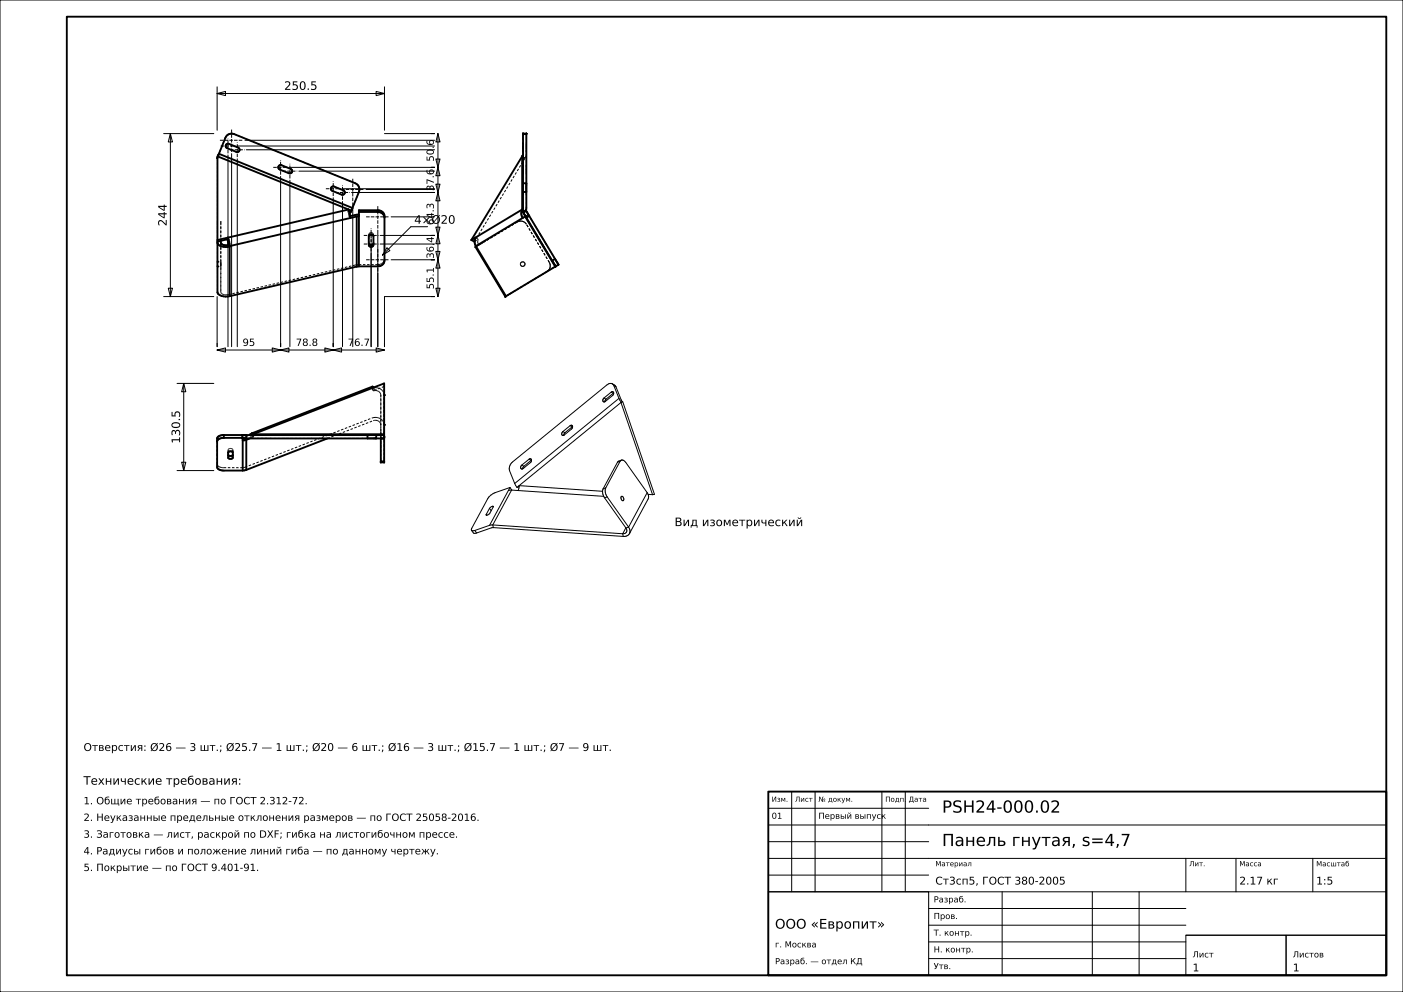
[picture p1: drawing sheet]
<svg xmlns="http://www.w3.org/2000/svg" width="420mm" height="297mm" viewBox="0 0 420 297" stroke-linecap="round" stroke-linejoin="round" font-family="sans-serif">
<g fill="none" stroke="#000" stroke-width=".3">
<path d="M0 0h420v297h-420zM49 40h15M51 40l.6 2.5h-1.2zM51 40v48.8M65 28l2.5-.6v1.2zM65 26v13M65 28h50.1M112.6 27.4l2.5 .6-2.5 .6zM115.1 26v13M115.1 40h15M131.1 40l.6 2.5h-1.2zM131.1 40v48.8"/>
<path d="M68.2 46.4v57.4M69.3 46v57.8M70.9 43.7h59.2M71 47.5v56.3M73.3 42h56.8M73.7 44.8h56.4M84 52.8v51M86.7 50.1h43.4M86.8 53.9v49.9M89.5 51.2h40.6M99.8 59.2v44.6M102.5 56.5h27.6"/>
<path d="M105.2 57.6h24.9M109.6 56.7h20.5M130.5 55.1h1.2l-.6 2.5zM130.5 47.6h1.2l-.6 2.5zM131.1 57.6l.6 2.5h-1.2zM131.1 50.1l.6 2.5h-1.2zM102.5 60.3v43.5M105.6 60.7v43.1M111.1 73.2v30.6M113.1 68.9v34.9M113.8 70.5h16.3M113.8 73.1h16.3"/>
<path d="M115.8 74.2l.9 .8-2.2 1.4zM117.1 77.8h13M117.1 64.9h13M128 67.9h-5l-8.5 8.5M130.5 75.3h1.2l-.6 2.5zM130.5 68h1.2l-.6 2.5zM131.1 77.8l.6 2.5h-1.2zM131.1 70.5l.6 2.5h-1.2zM49 88.8h15M50.4 86.3h1.2l-.6 2.5zM65 88.8v15M130.1 88.8h-15v15"/>
<path d="M130.5 86.3h1.2l-.6 2.5zM53 114.8h11M55 114.8l.6 2.5h-1.2zM55 114.8v26.1M65 104.8l2.5-.6v1.2zM65 104.8h50.1M81.5 104.2l2.5 .6-2.5 .6zM84 104.8l2.5-.6v1.2zM97.2 104.2l2.6 .6-2.6 .6zM99.8 104.8l2.5-.6v1.2zM112.6 104.2l2.5 .6-2.5 .6zM180.8 119.2l.6 .3"/>
<path d="M181.4 119.5l-.3 .8M183 117.4l-2.2 1.8M183 117.4l.5-.1 .2 .3M183 117.4l.6 .3M183.3 114.9l-.8-.1-.8 .4-28.3 23.1a2.51 2.51 0 0 0-.8 2.7l1.5 3.8M183.3 114.9l.5 .6M183.3 114.9l.8 .5 .3 .4M183.6 117.7l-2.2 1.8M183.7 117.6l-.2 .7-2.3 1.9a.56 .56 0 0 1-.8-.3 .56 .56 0 0 1 .4-.7M183.7 117.7h-.1M183.8 115.5l1.5 3.8M183.8 115.5l.6 .3"/>
<path d="M184.4 115.8l1.9 4.5M185.3 119.3l.7 1.1M185.3 119.3l-31.2 25.5M54.4 138.4h1.2l-.6 2.5zM156.2 139.3a.58 .58 0 0 0-.4 .6 .58 .58 0 0 0 .7 .5M156.2 139.3l.6 .3M156.8 139.6l-.3 .8M158.4 137.5l-2.2 1.8M158.4 137.5a.56 .56 0 0 1 .8 .3 .56 .56 0 0 1-.4 .7l-2.3 1.9M158.4 137.5l.6 .3M159 137.8l-2.2 1.8M159.1 137.7l-.1 .1"/>
<path d="M168.5 129.2a.58 .58 0 0 0-.4 .7 .58 .58 0 0 0 .7 .4M168.5 129.2l.6 .4M169.1 129.6l-.3 .7M170.7 127.4l-2.2 1.8M170.7 127.4l.5-.1 .2 .4M170.7 127.4l.6 .4M171.3 127.8l-2.2 1.8M171.4 127.7l-.3 .8-2.3 1.8M171.4 127.7l-.1 .1M184.8 138.4l-4.2 7.9M185.6 138.1l-4.3 8M185.6 138.1l-.8 .3"/>
<path d="M185.9 120.5l.5-.2 9.5 27.7-.6 .1zM186 120.4l-31.2 25.5M186 137.8h.7l.6 .7 6.4 9M186 137.8l-.4 .3M186 137.8l-1.2 .6M186.1 120.4h-.1M53 140.9h11M141.2 158.8l.6 .8h.9M141.2 158.8h.9M142.1 158.8l.6 .8M145.6 154l.2 .3M146.5 152.2l.6-.5 .6-.1-1.3 2.3-.7 .4-.1-.3"/>
<path d="M146.5 152.2l-.9 1.8M146.5 152.2l.5 .7M146.6 157.3l-4.5 1.5M147.5 157.2l-.9 .1M147.5 157.2l38.9 2.6M147.5 157.2l.2 .8M147.7 158l-5 1.6M147.7 158l38.9 2.6M152.2 146.8l.9-.1 27.6 1.9M152.7 146l-4.8 1.6-1.5 1.1-5.2 9.5v.6M152.7 146l.5 .7-5.7 10.5M152.7 146l-6.1 11.3"/>
<path d="M154.1 144.8l.7 1.1M155.1 146.9l.3-1.5 25 1.7M155.4 145.6l-.6 .3M180.6 146.3a2.9 2.9 0 0 0 .4 2.7M181 149l6.4 9.1M181.3 146.1a2.9 2.9 0 0 0 .5 2.7M181.3 146.1l-.7 .2M181.8 148.8l6.4 9M181.8 148.8l-.8 .2M186 148.7a.66 .66 0 0 1 .7 .4 .66 .66 0 0 1-.3 .8l-.5-.5zM186.4 159.8l.2 .8M187.4 158l-1 1.8"/>
<path d="M187.4 158.1a1.03 1.03 0 0 1 .1 1.2 1.03 1.03 0 0 1-1.1 .5M188.2 157.8l.4 1-.2 1M188.2 157.8l-.8 .3M188.4 159.8a1.88 1.88 0 0 1-1.8 .8M193.7 147.5l.4 .8v.9l-5.7 10.6M193.7 147.5l-5.5 10.3M194 148l1.3 .1M237 237v30M244 237v30M264 237v30M271 237v30M230 257h185"/>
<path d="M230 252h48M230 247h185M230 242h48M355 257v10M370 257v10M393 257v10M230 267h48v25h-48zM230 267h185M230 262h48M278 277h77M278 272h77M300 267v25"/>
<path d="M327 267v25M341 267v25M278 287h77M278 282h77M355 280h30v12h-30zM355 280h60M385 280h30v12h-30z"/>
</g>
<g fill="none" stroke="#000" stroke-width=".56">
<path d="M20 5h395v287h-395zM65.1 47.1v.3M65.2 46.8l2.5-5.9 .7-.6 1.3-.3 36.7 14.9 .9 .8 .3 1.3-2.6 6.6-.4-.2M65.5 46l40 16.3M67.8 43.2l.7-.1 2.8 1.1a.7 .7 0 0 1 .4 .9 .7 .7 0 0 1-.9 .4l-3-1.3-.3-.5zM83.5 49.6l.8-.1 2.7 1.1a.7 .7 0 0 1 .4 .9 .7 .7 0 0 1-.9 .4l-3-1.3-.2-.5zM99.3 56l.7-.1 2.8 1.1a.7 .7 0 0 1 .4 .9 .7 .7 0 0 1-.9 .4l-3-1.3-.2-.5zM156.3 46.8l-15.2 25.1M156.3 46.8v16.3M156.6 46l-.3 .8M156.6 54.9h1M156.6 57.5h1"/>
<path d="M156.6 40.1h1M65.1 72.6v.2a2.63 2.63 0 0 0 3.1 1.1l.6-.1-.4-.4M66.1 72.1a1.35 1.35 0 0 0 1.9 1.3h.4M68 71.6l.2-.5 .6 2.6M68 71.6l-2.9 .7M68 71.6l.4 1.8M68.8 73.7v15M104.3 62.7l-39.2-15.9v40.8a2.63 2.63 0 0 0 3.1 1.2l.6-.1M104.3 62.7l-39.2 9.2M104.3 62.7l.6 2.6M104.3 62.7l.9 .4M106.8 64.8l-38 8.9"/>
<path d="M106.8 79.8l-38 8.9M106.8 64.8v15M107.4 63.5h5.7M107.4 79.7l-.6 .1M107.4 64.7l-.6 .1M107.4 64.2l-2.6 .5M110.4 72.8a.71 .71 0 0 0 .7 .6 .71 .71 0 0 0 .7-.6M110.6 70.3l.8-.1 .3 .3 .1 2.8a.71 .71 0 0 1-.7 .6 .71 .71 0 0 1-.7-.6v-2.6zM113.1 62.9a1.87 1.87 0 0 1 2 1.8v13.3a1.87 1.87 0 0 1-2 1.7h-5.7M113.1 62.9h-5.7v16.8M113.1 63.5a1.87 1.87 0 0 1 2 1.7M113.1 62.9v.6"/>
<path d="M141.1 71.9l.9 .4M142.1 72.3h-.1M142.1 72.4l.4 1.3M142.3 71.1l-.2 1.3M142.5 73.7l9 15M142.6 73.9l-.2 .1 8.9 14.8M156.3 63.1l.5 .2M156.5 65.3a2.66 2.66 0 0 1-.2-2.6l-15.2 9.2M157 64.3l.2 .5M157.2 64.8l9 15M157.3 64.8l-14.8 8.9M157.3 64.8h.1"/>
<path d="M157.4 63l-.9 .5 9.8 16.3M157.4 63h.1M157.4 63l9.8 16.2M157.4 63l.2-23h-1v22.3l-.3 .8M158.4 64.7l-.8 .5M166.2 77.5l-.9 .5M166.3 79.8h.1M167.2 79.2h.1M167.2 79.2l-15.9 9.6M151.3 88.8h.1M111.9 116l-.4-.2-36.1 14M67 130.2a1.78 1.78 0 0 0-2 1.1v8.6a1.78 1.78 0 0 0 2 1h5.7"/>
<path d="M67 130.2l5.7 .1M67 131.1a1.78 1.78 0 0 0-2 1M67 131.1h5.5M67 130.2v.9M68.3 136.2a.86 .86 0 0 0 1.4 0M68.4 135.3l.6-.2 .6 .2 .1 1.7a.86 .86 0 0 1-1.4 0zM72.7 131.3v9.6M73.7 131.7l-1 .2M73.7 131.7v9M73.7 130.3v1M74.8 131.3l-1.1 .4M75.4 129.8l.4 .2 39.2-15.2v15.6"/>
<path d="M75.4 129.8l-.2 .2M98 131.3l-24.3 9.4M110 130.3v1M112.6 130.3v1M114 138.1h1M114.6 131.3l.5-.5-.2-.8-.3 .3h-42.1v1h42.5M115 130h-40.1l-.3 .3M115 131v7.4h-1v-7.1M73.7 140.7l-1 .2M230 237h185v55h-185z"/>
</g>
<g fill="#000">
<circle cx="65.1" cy="79.8" r=".28"/>
<circle cx="65.1" cy="78.4" r=".28"/>
<circle cx="115" cy="118.3" r=".28"/>
<circle cx="115" cy="127.2" r=".28"/>
</g>
<g fill="none" stroke="#000" stroke-width=".3" stroke-dasharray=".7 .5" stroke-linecap="butt">
<path d="M69.2 40h.5M65 47.4v-.1M65 47.3l.1-.1M65.1 47.2v-.1M65.1 47.1l.1-.3M65.1 47.4v24.9M65.1 46.8v.3M65.1 47.1v.3M65.1 47.1v-.1M65.1 47l.1-.1M65.2 46.9v-.1M65.2 46.8l.1-.1"/>
<path d="M65.3 46.7v-.1M65.3 46.6v-.1M65.3 46.5l.1-.1M65.4 46.4v-.1M65.4 46.3l.1-.1M65.5 46.2v-.1M65.5 46.1v-.1M67.5 41.2l.2-.3M67.5 41.2l-2 4.8M67.5 43.7l.1-.2M67.6 43.5l.2-.3M67.6 44l-.1-.3"/>
<path d="M67.7 40.9l.3-.4M67.8 43.2l.2-.1M67.8 44.2l-.2-.2M68 43.1l.2-.1M68 44.4l-.2-.2M68 40.5l.4-.2M68.2 43l.3 .1M68.4 40.3l.4-.2M68.5 43.1l2.8 1.1M68.8 40.1l.4-.1M69.7 40l.4 .1M70.1 40.1l36.3 14.8"/>
<path d="M70.8 45.5l-2.8-1.1M71 45.5h-.2M71.3 44.2l.2 .1M71.3 45.5h-.3M71.5 44.3l.2 .3M71.5 45.3l-.2 .2M71.7 44.6v.2M71.7 45.1l-.2 .2M71.7 44.8v.3M83.3 50.1l.1-.3M83.4 49.8l.1-.2M83.4 50.4l-.1-.3"/>
<path d="M83.5 49.6l.2-.1M83.5 50.6l-.1-.2M83.7 49.5l.3-.1M83.7 50.8l-.2-.2M84 49.4l.3 .1M84.3 49.5l2.7 1.1M86.5 51.9l-2.8-1.1M86.8 51.9h-.3M87 50.6l.3 .1M87.1 51.9h-.3M87.3 50.7l.1 .3M87.3 51.7l-.2 .2"/>
<path d="M87.4 51l.1 .2M87.4 51.5l-.1 .2M87.5 51.2l-.1 .3M99.1 56.5v-.3M99.1 56.2l.2-.2M99.1 56.8v-.3M99.3 56l.2-.1M99.3 57l-.2-.2M99.5 55.9l.2-.1M99.5 57.2l-.2-.2M99.7 55.8l.3 .1M100 55.9l2.8 1.1"/>
<path d="M102.3 58.3l-2.8-1.1M102.5 58.3h-.2M102.8 57l.2 .1M102.8 58.3h-.3M103 57.1l.2 .3M103 58.1l-.2 .2M103.2 57.4v.2M103.2 57.9l-.2 .2M103.2 57.6v.3M106.4 54.9l.3 .2M106.7 55.1l.4 .3M107.1 55.4l.2 .3"/>
<path d="M107.3 55.7l.2 .5M107.5 57.5l-2 4.8M107.5 56.2l.1 .4M107.6 57l-.1 .5M107.6 56.6v.4M156.3 46.8l.5 .3M156.6 40v.1M156.6 40.1v.1M156.6 40.2v.1M156.6 40.3v.1M156.6 40.4v.2M156.6 40.6v.1"/>
<path d="M156.6 40.7v.1M156.6 40.8v.1M156.6 40.9v.2M156.6 41.1v.1M156.6 41.2v4.8M156.6 46v16.3M156.6 50.6v-1.1M156.6 49.5v-.1M156.6 49.4v.1M156.6 49.5v.1M156.6 49.6v.1M156.6 49.7v.1"/>
<path d="M156.6 49.8v.2M156.6 50v.1M156.6 50.1v.2M156.6 50.3v.1M156.6 50.4v.1M156.6 50.5v.1M156.6 50.6v.1M156.6 50.7v.1M156.6 50.8v1.1M156.6 51.9v-.1M156.6 51.8v-.1M156.6 51.7v-.1"/>
<path d="M156.6 51.6v-.1M156.6 51.5v-.1M156.6 51.4v-.2M156.6 51.2v-.1M156.6 51.1v-.1M156.6 51v-.2M156.6 50.8v-.1M156.6 50.7v-.1M156.6 44.2v-1.1M156.6 43.1v-.1M156.6 43v.1M156.6 43.1v.1"/>
<path d="M156.6 43.2v.1M156.6 43.3v.2M156.6 43.5v.1M156.6 43.6v.1M156.6 43.7v.2M156.6 43.9v.1M156.6 44v.1M156.6 44.1v.1M156.6 44.2v.1M156.6 44.3v.1M156.6 44.4v1.1M156.6 45.5v-.1"/>
<path d="M156.6 45.4v-.1M156.6 45.3v-.1M156.6 45.2v-.1M156.6 45.1v-.1M156.6 45v-.2M156.6 44.8v-.1M156.6 44.7v-.1M156.6 44.6v-.1M156.6 44.5v-.2M156.6 44.3v-.1M156.6 57v-1.1M156.6 55.9v-.1"/>
<path d="M156.6 55.8v.1M156.6 55.9v.1M156.6 56v.1M156.6 56.1v.1M156.6 56.2v.2M156.6 56.4v.1M156.6 56.5v.1M156.6 56.6v.2M156.6 56.8v.1M156.6 56.9v.1M156.6 57v.1M156.6 57.1v.1"/>
<path d="M156.6 57.2v1.1M156.6 58.3v-.1M156.6 58.2v-.1M156.6 58.1v-.1M156.6 58v-.1M156.6 57.9v-.1M156.6 57.8v-.2M156.6 57.6v-.1M156.6 57.5v-.1M156.6 57.4v-.2M156.6 57.2v-.1M156.6 57.1v-.1"/>
<path d="M156.8 47.1l-.5-.3M156.8 47.1l.4 .3M157.2 47.4l.1-.3M157.2 47.4l-15.2 24.9M157.3 47.1l.2-.4M157.5 46.7v-.3M157.5 46.4l.1-.4M157.6 41.2v-.1M157.6 41.1v-.2M157.6 40.9v-.1M157.6 40.8v-.1M157.6 40.7v-.1"/>
<path d="M157.6 40.6v-.2M157.6 40.4v-.1M157.6 40.3v-.1M157.6 40.2v-.1M157.6 40.1v-.1M157.6 41.2v4.8M157.6 49.5v1.1M157.6 50.6v.1M157.6 50.7v.1M157.6 50.8v.2M157.6 51v.1M157.6 51.1v.1"/>
<path d="M157.6 51.2v.2M157.6 51.4v.1M157.6 51.5v.1M157.6 51.6v.1M157.6 51.7v.1M157.6 51.8v.1M157.6 51.9v-1.1M157.6 50.8v-.1M157.6 50.7v-.1M157.6 50.6v-.1M157.6 50.5v-.1M157.6 50.4v-.1"/>
<path d="M157.6 50.3v-.2M157.6 50.1v-.1M157.6 50v-.2M157.6 49.8v-.1M157.6 49.7v-.1M157.6 49.6v-.1M157.6 49.5v-.1M157.6 49.4v.1M157.6 43.1v1.1M157.6 44.2v.1M157.6 44.3v.2M157.6 44.5v.1"/>
<path d="M157.6 44.6v.1M157.6 44.7v.1M157.6 44.8v.2M157.6 45v.1M157.6 45.1v.1M157.6 45.2v.1M157.6 45.3v.1M157.6 45.4v.1M157.6 45.5v-1.1M157.6 44.4v-.1M157.6 44.3v-.1M157.6 44.2v-.1"/>
<path d="M157.6 44.1v-.1M157.6 44v-.1M157.6 43.9v-.2M157.6 43.7v-.1M157.6 43.6v-.1M157.6 43.5v-.2M157.6 43.3v-.1M157.6 43.2v-.1M157.6 43.1v-.1M157.6 43v.1M157.6 55.9v1.1M157.6 57v.1"/>
<path d="M157.6 57.1v.1M157.6 57.2v.2M157.6 57.4v.1M157.6 57.5v.1M157.6 57.6v.2M157.6 57.8v.1M157.6 57.9v.1M157.6 58v.1M157.6 58.1v.1M157.6 58.2v.1M157.6 58.3v-1.1M157.6 57.2v-.1"/>
<path d="M157.6 57.1v-.1M157.6 57v-.1M157.6 56.9v-.1M157.6 56.8v-.2M157.6 56.6v-.1M157.6 56.5v-.1M157.6 56.4v-.2M157.6 56.2v-.1M157.6 56.1v-.1M157.6 56v-.1M157.6 55.9v-.1M157.6 55.8v.1"/>
<path d="M65.1 78.5v.2M65.1 78.7v.3M65.1 79v.2M65.1 79.2v.2M65.1 79.4v.2M65.1 79.6v.2M65.1 79.8v.3M65.1 78.5v-11.4M65.1 66.5v-.1M65.1 66.4v-.1M65.1 66.3v-.1M65.1 66.2v.1"/>
<path d="M65.1 66.3v.1M65.1 66.4v.1M65.1 66.5v.1M65.1 66.6v.1M65.1 66.7v.1M65.1 66.8v.1M65.1 66.9v.1M65.1 67v.1M65.1 66.5v5.8M65.1 79.4v-.1M65.1 79.3v-.1M65.1 79.2v-.1"/>
<path d="M65.1 79.1v-.1M65.1 79v-.1M65.1 78.9v-.1M65.1 78.8v-.1M65.1 78.7v-.1M65.1 78.6v-.1M65.1 78.5v-.1M65.1 78.4v.1M65.1 78.5v.1M65.1 78.6v.2M65.1 78.8v.1M65.1 78.9v.2"/>
<path d="M65.1 79.1v.1M65.1 79.4v.1M65.1 79.5v.1M65.1 79.6v.1M65.1 79.7v.1M65.1 79.8v-.1M65.1 79.7v-.1M65.1 79.6v-.1M65.1 79.5v-.1M66.1 79.8v-.2M66.1 79.6v-.2M66.1 79.4v-.2"/>
<path d="M66.1 79.2v-.2M66.1 79v-.3M66.1 78.7v-.2M66.1 67.1v-.1M66.1 67v-.1M66.1 66.9v-.1M66.1 66.8v-.1M66.1 66.7v-.1M66.1 66.6v-.1M66.1 66.5v-.1M66.1 66.4v-.1M66.1 66.3v-.1"/>
<path d="M66.1 66.2v.1M66.1 66.3v.1M66.1 66.4v.1M66.1 66.5v5.6M66.1 78.5v-11.4M66.1 79.4v.1M66.1 79.5v.1M66.1 79.6v.1M66.1 79.7v.1M66.1 79.8v-.1M66.1 79.7v-.1M66.1 79.6v-.1"/>
<path d="M66.1 79.5v-.1M66.1 79.2v-.1M66.1 79.1v-.2M66.1 78.9v-.1M66.1 78.8v-.2M66.1 78.6v-.1M66.1 78.5v-.1M66.1 78.4v.1M66.1 78.5v.1M66.1 78.6v.1M66.1 78.7v.1M66.1 78.8v.1"/>
<path d="M66.1 78.9v.1M66.1 79v.1M66.1 79.1v.1M66.1 79.2v.1M66.1 79.3v.1M66.1 72.6v14.9M104.1 63.2l.2 .4M104.1 63.2l.5 .2M104.3 63.6l.1 .4M104.3 62.7l-.2 .5M104.4 64v.4M104.4 64.4l.1 .4"/>
<path d="M104.5 64.8l.4 .5M104.8 64.7l-.3 .1M105 63.6v-.1M105 63.5v-.1M105 63.4l.1-.1M105.1 63.3v-.1M105.1 63.2l.1-.1M105.2 63.1v-.1M105.2 63l.1-.1M105.3 62.9v-.1M105.3 62.8v-.1M105.3 62.7l.1-.1"/>
<path d="M105.4 62.6v-.1M105.4 62.5l.1-.1M105.5 62.4v-.1M106.4 79.4l-38 8.8M106.9 79.3l-.5 .1M107.4 62.9v1.3M107.4 79.2l-.5 .1M107.4 64.2v.5M110.4 70.2v.5M110.4 70.2l.1-.2M110.4 72.8v.5M110.4 72.8v-2.6"/>
<path d="M110.5 70l.1-.2M110.6 69.8l.2-.1M110.8 69.7l.3-.1M111.1 69.6l.3 .1M111.4 69.7l.2 .1M111.6 69.8l.1 .2M111.7 70l.1 .2M111.8 70.2v.5M111.8 72.8v.5M111.8 70.2v2.6M113.1 79.2h-5.7M113.5 79.2h-.4"/>
<path d="M113.9 79.1l-.4 .1M114.2 78.9l-.3 .2M114.5 78.7l-.3 .2M114.8 78.5l-.3 .2M114.9 78.2l-.1 .3M115.1 77.9l-.2 .3M115.1 78v-.5M115.1 77.5v.4M115.1 64.7v12.8M142.1 72.3l1.1-.6M142.4 74v-.1M142.4 73.9h.1"/>
<path d="M142.5 73.9l.1-.1M142.6 73.9l.7-.5M142.6 73.8h.1M142.7 73.8l.1-.1M142.8 73.7l.2-.1M143 72.4l.1 .4M143 73.6l.2-.1M143 72v.4M143.1 72.8l.1 .4M143.2 71.7l-.9-.6M143.2 71.7l-.2 .3M143.2 73.5l.2-.2"/>
<path d="M143.2 73.5l.1-.1M143.2 73.4v.1M143.2 73.2l.1 .2M143.3 73.4h-.1M143.3 73.4h.1M143.4 73.4v-.1M143.4 73.3l.2-.1M143.4 73.3h.1M143.5 73.3l.1-.1M143.6 73.2l.1-.1M143.6 73.2l.3-.1M143.7 73.1h.2"/>
<path d="M143.9 73.1l.2-.2M143.9 73.1l.1-.1M144 73l.1-.1M144.1 72.9l.2-.1M144.3 72.8l.1-.1M144.3 72.8l.3-.2M144.4 72.7l.2-.1M154.9 66.5l.4-.2M154.9 66.5l-10.3 6.1M155.3 66.3l.4-.1M155.3 66.3l-.4 .2M155.7 66.2h.4"/>
<path d="M155.7 66.2l-.4 .1M155.8 79.2v-.3M155.8 79.2l.1 .2M155.8 78.9l.1-.3M155.8 78.9v.3M155.9 79.4l-.1-.2M155.9 79.4l.2 .2M155.9 78.6l.3-.2M155.9 78.6l-.1 .3M156.1 79.6l-.2-.2M156.1 79.6l.2 .2M156.1 66.2l.5 .1"/>
<path d="M156.1 66.2h-.4M156.2 78.4h.3M156.2 78.4l-.3 .2M156.3 62.7l.9 .5M156.3 79.8l-.2-.2M156.3 79.8h.3M156.5 78.4h.2M156.5 78.4h-.3M156.5 63.5l.9-.5M156.6 66.3l.4 .2M156.6 66.3l-.5-.1M156.6 79.8h-.3"/>
<path d="M156.6 79.8l.3-.2M156.7 78.4l.3 .2M156.7 78.4h-.2M156.8 63.3l.4 .3M156.9 79.6l-.3 .2M156.9 79.6l.2-.2M157 66.5l.3 .3M157 66.5l-.4-.2M157 78.6l.1 .2M157 78.6l-.3-.2M157 64v.3M157 63.7v.3"/>
<path d="M157.1 63.5l-.1 .2M157.1 79.4l-.2 .2M157.1 79.4l.1-.3M157.1 78.8l.1 .3M157.1 78.8l-.1-.2M157.2 63.6l.1-.3M157.2 63.2l-.1 .3M157.2 63.2v.4M157.2 79.1l-.1 .3M157.2 79.1l-.1-.3M157.2 64.8l-.7 .5M157.3 63.3l.1-.3"/>
<path d="M157.3 64.8l-.8-1.3M157.3 66.8l.3 .4M157.3 66.8l-.3-.3M157.4 63l.8 1.2M157.6 62.3v-16.3M157.6 67.2l-.3-.4M158 64.4l-.8 .4M158 64.3v.1M158.1 64.3h-.1M158.2 64.3h-.1M158.2 64.2v.1M158.2 64.2l9 15"/>
<path d="M158.2 64.2l-.9 .6M160.6 70.2v.1M160.6 70.3v-.1M160.6 70.3h.1M160.7 70.3h-.1M160.7 70.3v.1M160.7 70.4v-.1M160.7 70.4l.1 .1M160.8 70.5l-.1-.1M160.8 70.5v.1M160.8 70.6v-.1M160.8 70.6l.1 .1"/>
<path d="M160.9 70.7l-.1-.1M160.9 70.7v.1M160.9 70.8l1.6 2.5M160.9 70.8v-.1M161.4 69.6v.1M161.4 69.7v-.1M161.4 69.7h.1M161.5 69.7h-.1M161.5 69.7v.1M161.5 69.8v-.1M161.5 69.8l.1 .1M161.6 69.9l-.1-.1"/>
<path d="M161.6 69.9v.1M161.6 70v-.1M161.6 70h.1M161.7 70h-.1M161.7 70v.1M161.7 70.1v-.1M161.7 70.1v.1M161.7 70.2v-.1M161.7 70.2h.1M161.8 70.2h-.1M161.8 70.2l1.5 2.6M162.5 73.3v.1"/>
<path d="M162.5 73.3l-1.6-2.5M162.5 73.4l.1 .1M162.5 73.4v-.1M162.6 73.5l-.1-.1M162.6 73.5v.1M162.6 73.6h.1M162.6 73.6v-.1M162.7 73.6v.1M162.7 73.6h-.1M162.7 73.7v-.1M162.7 73.7l.1 .1M162.8 73.8l-.1-.1"/>
<path d="M162.8 73.8v.1M162.8 73.9v-.1M163.3 72.8l.1 .1M163.3 72.8l-1.5-2.6M163.4 72.9l-.1-.1M163.4 72.9v.1M163.4 73l.1 .1M163.4 73v-.1M163.5 73.1l-.1-.1M163.5 73.1l.1 .1M163.6 73.2l-.1-.1M163.6 73.2v.1"/>
<path d="M163.6 73.3v-.1M163.6 73.3h.1M163.7 73.3v.1M163.7 73.3h-.1M163.7 73.4v-.1M164.4 78.6l.2 .4M164.4 78.6l-6.8-11.4M164.6 79l-.2-.4M164.6 79l.1 .4M164.7 79.8v-.4M164.7 79.8l-.1 .5M164.7 79.4l-.1-.4"/>
<path d="M164.7 79.4v.4M166.2 79.8l.8-.4M166.3 79.8l-9-15M167 79.4l-14.7 8.8M167 79.3v.1M167.1 79.3h-.1M167.2 79.3h-.1M167.2 79.2v.1M167.2 79.2l-.9 .6M65.1 80.1v.2M65.1 80.3v.2M65.1 80.5v.2"/>
<path d="M65.1 80.7v.2M65.1 80.9v.1M65.1 81v.2M65.1 81.2v.1M65.1 81.3v6.2M66.1 81.3v-.1M66.1 81.2v-.2M66.1 81v-.1M66.1 80.9v-.2M66.1 80.7v-.2M66.1 80.5v-.2M66.1 80.3v-.2"/>
<path d="M66.1 80.1v-.3M66.1 87.5v-6.2M66.1 87.7v-.2M66.3 87.9l-.2-.2M66.5 88l-.2-.1M66.8 88.2l-.3-.2M67.2 88.2h-.4M67.6 88.3l-.4-.1M68 88.3h-.4M68.4 88.2l-.4 .1M151.3 88.8l.1-.1M151.4 88.7h.1"/>
<path d="M151.5 88.7l.1-.1M151.6 88.6l.2-.1M151.8 88.5l.1-.1M151.9 88.4l.2-.1M152.1 88.3l.2-.1M152.1 88.3h.1M152.2 88.3h-.1M152.2 88.3v-.1M152.2 88.2v.1M152.2 88.2h.1M152.3 88.2h-.1M152.3 88.2l-.8 .5"/>
<path d="M152.3 88.2l.2-.2M152.3 88.2l.1-.1M152.4 88.1l.1-.1M152.5 88h.1M152.5 88l.3-.1M152.6 88l.2-.1M152.8 87.9l.2-.1M152.8 87.9l.1-.1M152.9 87.8l.1-.1M153 87.8l.3-.2M153 87.7l.2-.1M153.2 87.6h.1"/>
<path d="M153.3 87.6l.2-.1M153.5 87.5l10.3-6.2M163.8 81.3l.3-.3M163.8 81.3l-10.3 6.2M164.1 81l.3-.3M164.1 81l-.3 .3M164.4 80.7l.2-.4M164.4 80.7l-.3 .3M164.6 80.3l.1-.5M164.6 80.3l-.2 .4M111.3 116.3l.4 .7M111.3 116.3l.3-.1"/>
<path d="M111.3 116.2l.1-.3M111.3 116.3v-.1M111.4 115.9v-.1M111.4 115.8h.1M111.6 116.2l.3-.1M111.7 117l.4-.1M111.7 116.9v.1M111.8 116.8l-.1 .1M111.8 116.7v.1M111.9 116.7h-.1M111.9 116.1h.4M112.1 116.8l-.2-.8"/>
<path d="M112.1 116.8l-.2-.1M112.1 116.9h.4M112.3 116.1h.3M112.5 116.9l.4 .1M112.6 116.1h.3M112.9 117l.4 .1M112.9 116.1l.3 .1M113.2 116.2l.3 .1M113.3 117.1l.3 .3M113.5 116.3l.3 .1M113.6 117.4l.2 .2M113.8 117.6l.2 .3"/>
<path d="M113.8 116.4l.3 .2M114 117.9v.4M114 118.3v8.9M114.1 116.6l.2 .2M114.3 116.8l.2 .2M114.5 117l.2 .2M114.7 117.2l.1 .3M114.8 117.5l.1 .2M114.9 117.7l.1 .3M115 118v.3M115 114.8v.9M115 115.7l-2.9 1.1"/>
<path d="M65 139v.9M65 139v-7.7M65 139.2v-.2M65.2 139.4l-.2-.2M65.3 139.6l-.1-.2M65.6 139.7l-.3-.1M65.9 139.9l-.3-.2M66.2 140l-.3-.1M68.3 136.2v-1.6M68.3 134.6l.1-.1M68.3 135.5v-.9M68.3 137v-.8"/>
<path d="M68.4 134.5l.1-.1M68.5 134.4l.2-.1M68.7 134.3h.3M69 134.3h.3M69.3 134.3l.2 .1M69.5 134.4l.1 .1M69.6 134.5l.1 .1M69.7 134.6v1.6M69.7 135.5v-.9M69.7 137v-.8M72.5 131.3h.1M72.6 130.3h-.1"/>
<path d="M72.6 131.3h2M72.7 131v-.8M72.7 130.3v.8M72.7 131.1h-.2M72.7 131.1v.2M72.7 131.9v-.9M73 140l.3-.1M73 131h-.3M73.3 130.9l-.3 .1M73.3 139.9l38-14.7M74.6 130.3h-2M74.6 131.3h40"/>
<path d="M74.7 131.2l-.1 .1M74.8 131.3l.8-.4M74.9 131.2h-.2M74.9 130l.2 .8M75 131l-.1 .2M75.1 130.8l-.1 .2M75.2 130.2l-1.9 .7M75.2 130.2v-.2M75.6 130.9l-.4-.7M75.7 130.8l-.1 .1M75.7 130.7v.1M75.8 130l.2 .8"/>
<path d="M75.8 130.7h-.1M76 130.8l-.2-.1M76 130.8h-.9M76.9 131.3h.1M76.9 130.3h.1M77 131.3h-.1M77 130.3h-.1M77 130.3h.1M77 131.3h.1M77.1 131.3h-.1M77.1 131.3h.1M77.1 130.3h-.1"/>
<path d="M77.1 130.3h.1M77.2 131.3h.1M77.2 130.3h-.1M77.2 131.3h-.1M77.2 130.3h.1M77.3 131.3h.1M77.3 130.3h-.1M77.3 131.3h-.1M77.3 130.3h2.8M77.4 130.3h-.1M77.4 131.3h.1M77.5 131.3h.1"/>
<path d="M77.5 130.3h-.1M77.6 131.3h.1M77.6 130.3h-.1M77.7 131.3h.1M77.7 130.3h-.1M77.8 131.3h2.8M77.8 130.3h-.1M80.1 131.3h-2.8M80.1 130.3h.1M80.2 131.3h-.1M80.2 130.3h.1M80.3 131.3h-.1"/>
<path d="M80.3 130.3h.1M80.4 131.3h-.1M80.4 130.3h.1M80.5 131.3h-.1M80.5 130.3h.1M80.6 131.3h-.1M80.6 130.3h.1M80.6 131.3h.1M80.6 130.3h-2.8M80.7 131.3h-.1M80.7 130.3h-.1M80.7 131.3h.1"/>
<path d="M80.7 130.3h.1M80.8 130.3h-.1M80.8 131.3h.1M80.8 131.3h-.1M80.8 130.3h.1M80.9 130.3h-.1M80.9 131.3h-.1M80.9 131.3h.1M80.9 130.3h.1M81 130.3h-.1M81 131.3h-.1M92.6 130.3h.1"/>
<path d="M92.6 131.3h.1M92.7 131.3h-.1M92.7 130.3h-.1M92.7 131.3h.1M92.7 130.3h.1M92.8 131.3h-.1M92.8 130.3h-.1M92.8 130.3h.1M92.8 131.3h.1M92.9 131.3h-.1M92.9 131.3h.1M92.9 130.3h-.1"/>
<path d="M92.9 130.3h.1M93 131.3h-.1M93 130.3h.1M93 131.3h.1M93 130.3h-.1M93.1 131.3h-.1M93.1 130.3h2.7M93.1 131.3h.1M93.1 130.3h-.1M93.2 131.3h.1M93.2 130.3h-.1M93.3 131.3h.1"/>
<path d="M93.3 130.3h-.1M93.4 131.3h.1M93.4 130.3h-.1M93.5 131.3h.1M93.5 130.3h-.1M93.6 131.3h2.8M93.6 130.3h-.1M95.8 131.3h-2.7M95.8 130.3h.1M95.9 131.3h-.1M95.9 130.3h.1M96 131.3h-.1"/>
<path d="M96 130.3h.1M96.1 131.3h-.1M96.1 130.3h.1M96.2 131.3h-.1M96.2 130.3h.1M96.3 131.3h-.1M96.3 130.3h.1M96.4 130.3h-2.8M96.4 131.3h-.1M96.4 130.3h.1M96.4 131.3h.1M96.5 130.3h-.1"/>
<path d="M96.5 131.3h-.1M96.5 130.3h.1M96.5 131.3h.1M96.6 130.3h-.1M96.6 131.3h-.1M96.6 130.3h.1M96.6 131.3h.1M96.7 130.3h-.1M96.7 131.3h-.1M96.7 131.3h.1M96.7 130.3h.1M96.8 130.3h-.1"/>
<path d="M96.8 131.3h-.1M98 131.3l13.7-5.4M108.4 131.3h.1M108.4 130.3h.1M108.5 131.3h-.1M108.5 130.3h-.1M108.5 130.3h.1M108.5 131.3h.1M108.6 131.3h-.1M108.6 131.3h.1M108.6 130.3h-.1M108.6 130.3h.1"/>
<path d="M108.7 131.3h-.1M108.7 131.3h.1M108.7 130.3h-.1M108.7 130.3h.1M108.8 131.3h-.1M108.8 131.3h.1M108.8 130.3h-.1M108.8 130.3h2.8M108.9 130.3h-.1M108.9 131.3h.1M109 131.3h.1M109 130.3h-.1"/>
<path d="M109.1 131.3h.1M109.1 130.3h-.1M109.2 131.3h.1M109.2 130.3h-.1M109.3 131.3h2.8M109.3 130.3h-.1M111.3 125.2l.3-.1M111.6 131.3h-2.8M111.6 130.3h.1M111.6 125.1l.3-.1M111.7 131.3h-.1M111.7 130.3h.1"/>
<path d="M111.7 125.9l.4-.1M111.8 131.3h-.1M111.8 130.3h.1M111.9 131.3h-.1M111.9 130.3h.1M111.9 125h.4M112 131.3h-.1M112 130.3h.1M112.1 131.3h-.1M112.1 130.3h.1M112.1 131.3h.1M112.1 130.3h-2.8"/>
<path d="M112.1 125.8h.4M112.2 131.3h-.1M112.2 130.3h-.1M112.2 131.3h.1M112.2 130.3h.1M112.3 130.3h-.1M112.3 125h.3M112.3 131.3h.1M112.3 131.3h-.1M112.3 130.3h.1M112.4 130.3h-.1M112.4 131.3h-.1"/>
<path d="M112.4 131.3h.1M112.4 130.3h.1M112.5 130.3h-.1M112.5 131.3h-.1M112.5 125.8l.4 .1M112.6 125h.3M112.9 125.9l.4 .1M112.9 125l.3 .1M113.2 125.1l.3 .1M113.3 126l.3 .3M113.5 125.2l.3 .1M113.6 126.3l.2 .2"/>
<path d="M113.8 126.5l.2 .4M113.8 125.3l.3 .2M114 126.9v.3M114 137.5v.1M114 137.6v.1M114 137.7v.1M114 137.8v.1M114 137.9v.1M114 138v.1M114 138.1v.1M114 138.2v.1M114 138.3v.1"/>
<path d="M114 127.2v10.3M114 131.3v-.2M114 131.1v-.1M114 131v-.2M114 130.8v-.2M114 130.6v-.1M114 130.5v-.3M114 130.2v-.2M114 130v-.2M114 129.8v-.2M114 129.6v-.2M114 129.4v-.2"/>
<path d="M114 129.2v-.3M114 128.9v-.2M114 128.7v-.2M114 128.5v-10.2M114 129.6v.1M114 129.7v.2M114 129.9v.1M114 130v.1M114 130.1v.1M114 130.2v.2M114 130.4v.1M114 130.5v.1"/>
<path d="M114 130.6v.1M114 130.7v.1M114 130.8v.1M114 130.9v-.1M114 130.8v-.1M114 130.7v-.1M114 130.5v-.2M114 130.3v-.1M114 130v-.1M114 129.9v-.2M114 129.7v-.1M114 129.6v-.1"/>
<path d="M114 129.5v.1M114.1 125.5l.2 .2M114.3 125.7l.2 .2M114.5 125.9l.2 .2M114.6 130.3h-40M114.7 126.1l.1 .3M114.8 126.4l.1 .2M114.9 126.6l.1 .3M115 126.9v.3M115 138.4v-.1M115 138.3v-.1M115 138.2v-.1"/>
<path d="M115 138.1v-.1M115 138v-.1M115 137.9v-.1M115 137.8v-.1M115 137.7v-.1M115 137.6v-.1M115 137.5v-10.3M115 128.5v.2M115 128.7v.2M115 128.9v.2M115 129.1v.2M115 129.3v.1"/>
<path d="M115 129.4v.2M115 129.6v.2M115 129.8v.2M115 130v.2M115 130.2v.2M115 130.4v.1M115 130.5v.2M115 130.7v.2M115 130.9v.1M115 128.5v-10.2M115 127.2v-8.9M115 129.6v-.1"/>
<path d="M115 129.5v.1M115 129.6v.1M115 129.7v.2M115 129.9v.1M115 130.2v.1M115 130.3v.2M115 130.5v.1M115 130.6v.1M115 130.7v.1M115 130.8v.1M115 130.9v-.1M115 130.8v-.1"/>
<path d="M115 130.7v-.1M115 130.6v-.1M115 130.5v-.1M115 130.4v-.2M115 130.2v-.1M115 130.1v-.1M115 130v-.1M115 129.9v-.2M115 129.7v-.1M115 130.8v-15.1M115 130.4v.4M115.1 130.8h-.1"/>
<path d="M66.6 140h-.4M67 140h-.4M72.7 140h-5.7M72.7 140h.3"/>
</g>
<g fill="none" stroke="#000" stroke-width=".3" stroke-dasharray="1.1 .4" stroke-linecap="butt">
<path d="M65.8 42h7M66 43.7h4.4M68.2 45.9v-4.4M68.8 44.8h4.4M69.3 45.5v-7M71 47v-4.4M81.8 50.1h4.4M84 52.3v-4.4M84.6 51.2h4.4M86.8 53.4v-4.4M97.6 56.5h4.4M99.8 58.7v-4.4"/>
<path d="M100.3 57.6h4.4M102.1 56.7h7M102.5 59.8v-4.4M105.6 60.2v-7M108.9 70.5h4.4M108.9 73.1h4.4M109.6 77.8h7M109.6 64.9h7M111.1 72.7v-4.4M111.1 75.3v-4.4M113.1 68.4v-7M113.1 81.3v-7"/>
</g>
<g font-size="5">
<text x="282" y="243.3">PSH24-000.02</text>
<text x="282" y="253.3">Панель гнутая, s=4,7</text>
</g>
<text font-size="4" x="232" y="278">ООО «Европит»</text>
<g font-size="3.5">
<text x="85.1" y="26.9">250.5</text>
<text x="49.9" y="67.7" transform="rotate(-90 49.9 67.7)">244</text>
<text x="124" y="67">4×Ø20</text>
<text x="53.9" y="132.8" transform="rotate(-90 53.9 132.8)">130.5</text>
<text x="201.9" y="157.5">Вид изометрический</text>
<text x="25" y="234.9">Технические требования:</text>
</g>
<g font-size="3.2">
<text x="25" y="224.8">Отверстия: Ø26 — 3 шт.; Ø25.7 — 1 шт.; Ø20 — 6 шт.; Ø16 — 3 шт.; Ø15.7 — 1 шт.; Ø7 — 9 шт.</text>
<text x="280" y="264.8">Ст3сп5, ГОСТ 380-2005</text>
<text x="371" y="264.8">2.17 кг</text>
<text x="394" y="264.8">1:5</text>
<text x="357" y="290.8">1</text>
<text x="387" y="290.8">1</text>
</g>
<g font-size="3">
<text x="129.9" y="48.4" transform="rotate(-90 129.9 48.4)">50.6</text>
<text x="129.9" y="57.2" transform="rotate(-90 129.9 57.2)">37.6</text>
<text x="129.9" y="67.4" transform="rotate(-90 129.9 67.4)">64.3</text>
<text x="129.9" y="77.5" transform="rotate(-90 129.9 77.5)">36.4</text>
<text x="129.9" y="86.6" transform="rotate(-90 129.9 86.6)">55.1</text>
<text x="72.6" y="103.6">95</text>
<text x="88.5" y="103.6">78.8</text>
<text x="104.1" y="103.6">76.7</text>
<text x="25" y="240.8">1. Общие требования — по ГОСТ 2.312-72.</text>
<text x="25" y="245.8">2. Неуказанные предельные отклонения размеров — по ГОСТ 25058-2016.</text>
<text x="25" y="250.8">3. Заготовка — лист, раскрой по DXF; гибка на листогибочном прессе.</text>
<text x="25" y="255.8">4. Радиусы гибов и положение линий гиба — по данному чертежу.</text>
<text x="25" y="260.8">5. Покрытие — по ГОСТ 9.401-91.</text>
</g>
<g font-size="2.5">
<text x="231" y="245.1">01</text>
<text x="245" y="245.1">Первый выпуск</text>
<text x="279.5" y="270.2">Разраб.</text>
<text x="279.5" y="275.1">Пров.</text>
<text x="279.5" y="280.1">Т. контр.</text>
<text x="232" y="283.6">г. Москва</text>
<text x="279.5" y="285.1">Н. контр.</text>
<text x="357" y="286.6">Лист</text>
<text x="387" y="286.6">Листов</text>
<text x="232" y="288.7">Разраб. — отдел КД</text>
<text x="279.5" y="290.1">Утв.</text>
</g>
<g font-size="2.1">
<text x="231" y="240">Изм.</text>
<text x="238" y="240">Лист</text>
<text x="245" y="240">№ докум.</text>
<text x="265" y="240">Подп.</text>
<text x="272" y="240">Дата</text>
<text x="280" y="259.3">Материал</text>
<text x="356" y="259.3">Лит.</text>
<text x="371" y="259.3">Масса</text>
<text x="394" y="259.4">Масштаб</text>
</g>
</svg>
